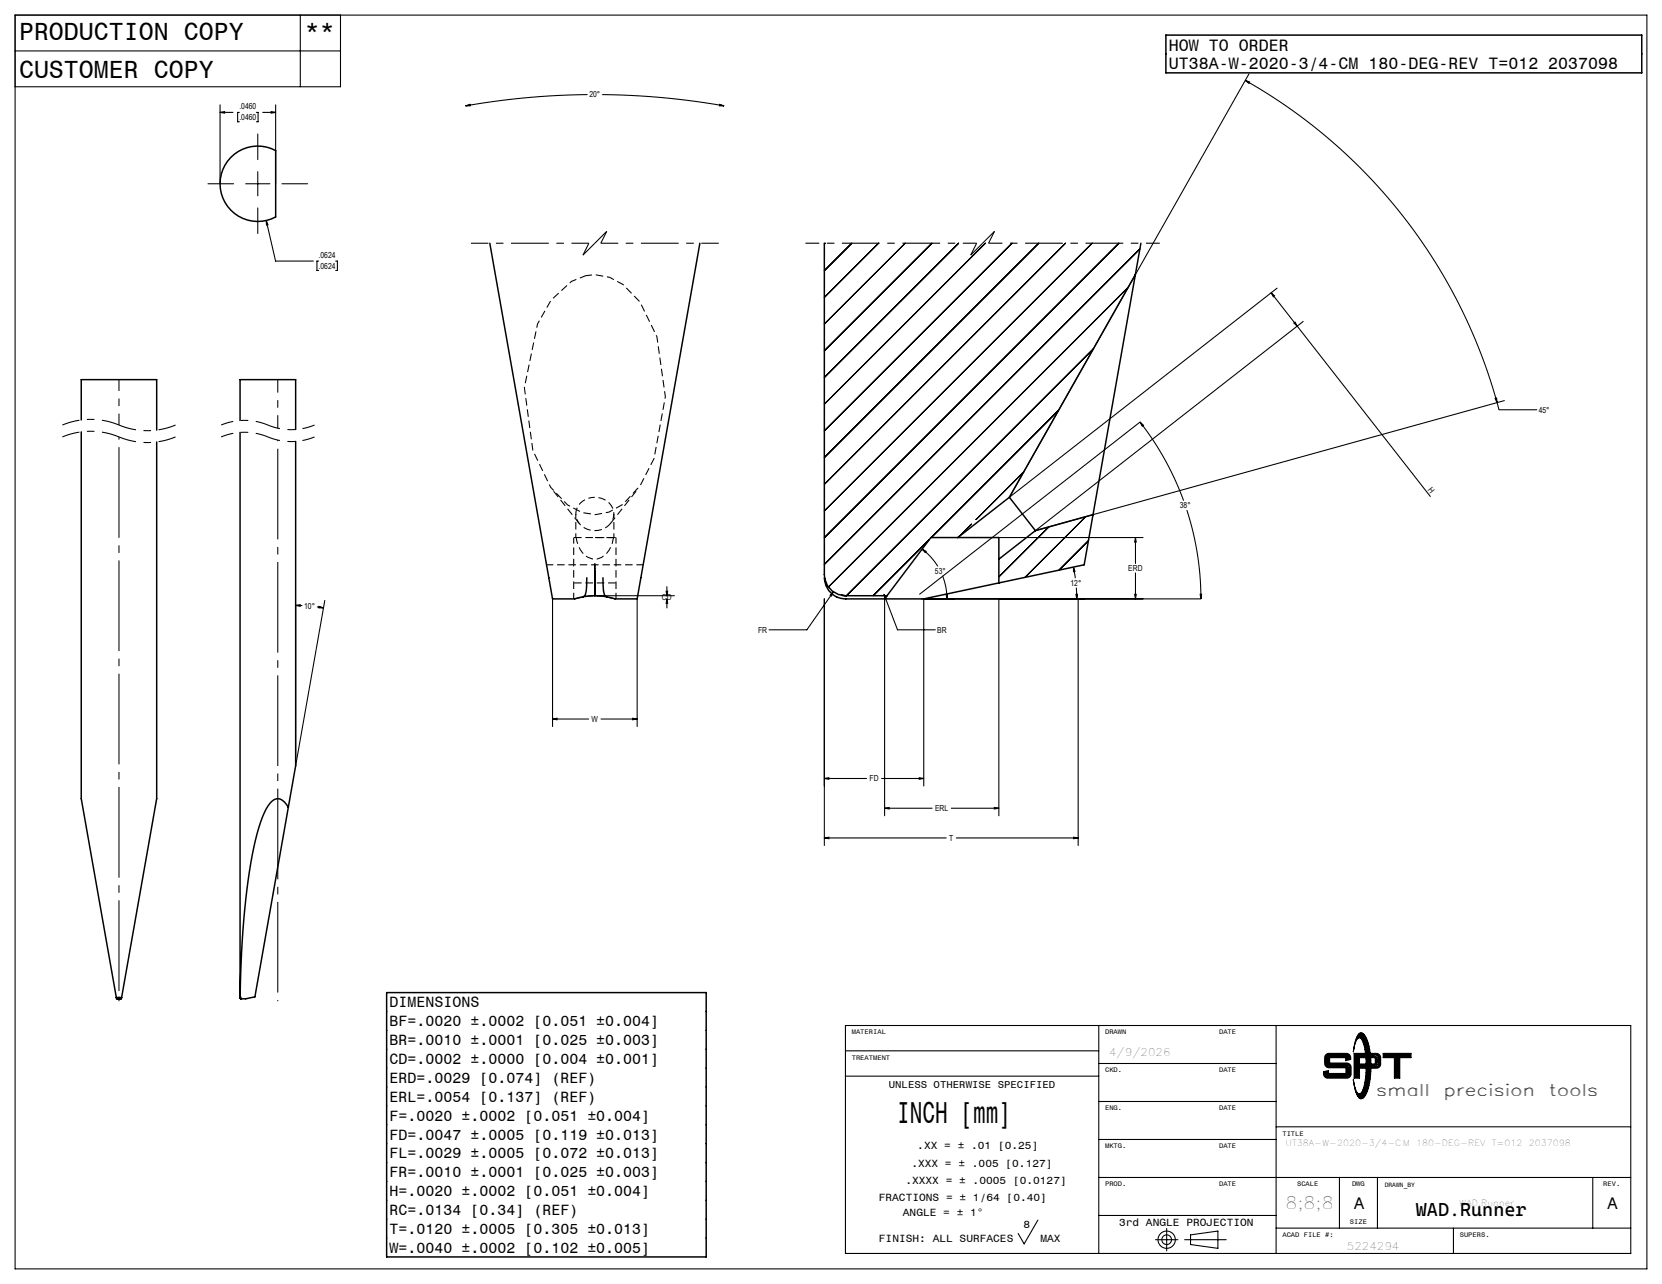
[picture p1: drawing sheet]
<svg xmlns="http://www.w3.org/2000/svg" width="279mm" height="216mm" viewBox="0 0 279 216" stroke-linecap="round" stroke-linejoin="round" font-family="sans-serif">
<g fill="none" stroke="#000" stroke-width=".25">
<path d="M196 5.9h80v6.4h-80zM38.8 26.5a6.3 6.3 0 0 1 7.5-1.2v11.2a6.3 6.3 0 0 1-8-1.8 6.3 6.3 0 0 1 .5-8.2zM82.3 40.9l10.6 59.8h2.3a5.7 5.7 0 0 0 2.8-.3M117.7 40.9l-10.6 59.8h-1.8a6.6 6.6 0 0 1-3.3-.3M138.6 40.9v55.7a3.6 3.6 0 0 0 3.5 3.6h7M190.9 46.2l-7.2 40.3M190.9 46.2l-21.2 37.4M191.8 40.9l-.9 5.3M13.7 70.6v-6.8h12.6v8.5M13.7 72.6v61.7l5.9 33.4M26.3 74.3v60l-5.9 33.4M40.4 70.7v-6.9h9.3v8.4"/>
<path d="M40.4 72.7v95M49.7 74.2v54.6l-1.2 6.9M98.7 97.1l-.1 .2a4.8 4.8 0 0 1-.4 2.9l-.2 .2M100 94.8v5.4M101.4 97.1v.2a4.8 4.8 0 0 0 .4 2.9l.2 .2M138.6 97.3v.5M161 90.4h6.9v3.6M161 90.4h-4.5l-7.4 9.8M167.9 94v4M169.7 83.6l4.4 5.6M169.7 83.6l-8.7 6.8M174.1 89.2l-6.2 4.8"/>
<path d="M183.7 86.5l-9.6 2.7M183.7 86.5l-1.4 8.5-27 5.7h-13.1a3.6 3.6 0 0 1-3.6-3.6M98 100.4a11.1 11.1 0 0 1 4 0M141.5 100.1l.5 .1M149.1 100.2l-.4 .5M48.5 135.7a2.09 2.09 0 0 0-2.1-1.4 3.8 3.8 0 0 0-2 2.4 53.1 53.1 0 0 0-3.1 14.5 172.3 172.3 0 0 0-.9 16.5M48.5 135.7l-5.6 31.9-1.6 .3h-.7M19.6 167.7h.3M19.6 167.7v.2h.3M19.9 167.9h.2M19.9 167.7h.2M19.9 167.7v.2"/>
<path d="M20.1 167.7h.3M20.1 167.7v.2M20.4 167.7v.2h-.3M40.4 167.7h.1M40.4 167.7v.1M40.4 167.7l.2 .2M40.6 167.9h.1M65 166.9h53.7v44.5h-53.7z"/>
</g>
<path d="M93.1 82.6l4.3 5.4M102.6 88l4.3-5.4M103.2 90.4h-3.2M103.4 100.7l-2.2-.5h-2.4l-2.2 .5" fill="none" stroke="#000" stroke-width=".18" stroke-dasharray="1.3 .6" stroke-linecap="butt"/>
<path d="M98.5 46.4l1.5-.2 2.5 .4 2.2 1.2 2.9 2.9 2.8 5.9 1.5 10.1-2 10.4-2.3 4.6-2.9 3.1-2.3 1.3-2.3 .4-2.3-.3-2.4-1.3-2.8-3-3-6.2-1.4-10.5 2.2-10.7 2.2-4 3.5-3.2 2.4-.9M96.4 90.4v10.3M96.9 90.4a4.1 4.1 0 0 0 2.7 3.6 3.3 3.3 0 0 0 3.3-2.7l.2-.9M103.6 90.4v10.3" fill="none" stroke="#000" stroke-width=".18" stroke-dasharray="1.3 .6" stroke-dashoffset=".2" stroke-linecap="butt"/>
<path d="M96.4 98h7.2M103.6 90.4h-7.2" fill="none" stroke="#000" stroke-width=".18" stroke-dasharray="1.3 .6" stroke-dashoffset="-.1" stroke-linecap="butt"/>
<path d="M99.4 83.7a2.95 2.95 0 0 1 3.6 3.7 3.3 3.3 0 0 1-3.2 1.8 3.3 3.3 0 0 1-3-2.3 2.84 2.84 0 0 1 2.6-3.2" fill="none" stroke="#000" stroke-width=".18" stroke-dasharray="1.3 .6" stroke-dashoffset=".7" stroke-linecap="butt"/>
<path d="M108.1 95h-16.2" fill="none" stroke="#000" stroke-width=".18" stroke-dasharray="1.3 .6" stroke-dashoffset=".1" stroke-linecap="butt"/>
<path d="M96.8 86.4v4M103.2 90.4v-4" fill="none" stroke="#000" stroke-width=".18" stroke-dasharray="1.3 .6" stroke-dashoffset=".6" stroke-linecap="butt"/>
<g fill="none" stroke="#000" stroke-width=".18">
<path d="M2.5 8.6h54.7M2.5 2.5h274.4v210.9h-274.4zM37 18.9l.8-.1v.2zM37 18.9h2.2M37 17.6v13.3M40.2 18.9h-.3v1.6h.3M43.1 18.9h.3v1.6h-.3M44.2 18.9h2.1M45.6 18.8l.7 .1-.7 .1zM46.3 17.6v13.3M50.5 2.5v12.1M57.2 2.5v12.1h-54.7"/>
<path d="M78.3 17.8l.7-.3v.3zM98.8 15.9a125.1 125.1 0 0 0-20.5 1.9M101.2 15.9a125.1 125.1 0 0 1 20.5 1.9M121 17.5l.7 .3h-.7zM209.3 13.5l.8 .3-.2 .2zM209.3 13.5a89.8 89.8 0 0 1 42.4 54.2M210 12.4l-40.3 71.2 45-35.1M35 30.9h4.3M41.3 30.9h4.1M43.3 22.5v4.3M43.3 28.9v4M43.3 35v4.3"/>
<path d="M44.8 37.1l1.5 6.8h6.4M44.8 37.1l.3 .7h-.3zM47.4 30.9h4.3M53.6 43.9h-.3v1.6h.3M56.4 43.9h.3v1.6h-.3M138.7 40.9l-.1 .1M143.2 40.9l-4.6 4.6M147.7 40.9l-9.1 9.1M152.2 40.9l-13.6 13.6M156.7 40.9l-18.1 18.1M161.2 40.9l-22.6 22.6M165.6 40.9l-27 27.1"/>
<path d="M170.1 40.9l-31.5 31.6M174.6 40.9l-36 36M179.1 40.9l-40.5 40.5M183.6 40.9l-45 45M183.8 58.7l-41.6 41.5M188.1 40.9l-49.5 49.5M189.7 48.3l-50.4 50.4M191.6 41.9l-53 53M213.7 49.2l.6 .6-.2 .1zM213.7 49.2l4.4 5.6M217.5 54.3l.2-.1 .4 .6zM218.1 54.8l22.4 28.7"/>
<path d="M219.1 54.1l-45 35.1 78.8-21.8M172.1 79.3l-8 8.1M178 69l-21.4 21.4M191.7 71l-37.1 28.9M191.7 71l.5 .5-.2 .2zM191.7 71a48.3 48.3 0 0 1 7.3 13.2M251.3 67l.3-.1 .1 .8zM251.7 67.7l.3 1.2h6.4M112 99.4h.2l-.1 .8zM112.1 98.6v1.6M140.1 99.5l-4.5 6.4h-6.3M140.1 99.5l-.3 .7-.2-.1z"/>
<path d="M148.6 99.9l2.3 6h6.3M148.6 99.9l.4 .7-.2 .1zM155 92.3l.7 .4-.2 .2zM155 92.3a10.5 10.5 0 0 1 2.7 2.9M156.2 90.7l-9.4 9.5M158.4 96.8a10.5 10.5 0 0 1 .8 3.9M159 99.9h.3l-.1 .8zM163.3 88.1l-2.1 2.2M167.9 90.4h24.3M176.3 88.6l-8.4 8.4M180.4 95.4l.3 .7h-.2zM180.4 95.4l.4 1.8"/>
<path d="M180.9 99.9h.2l-.1 .8zM180.9 98.8l.1 1.9M182.5 86.9l-10.2 10.2M183 90.9l-5 5M190.8 99.9h.2l-.1 .8zM190.9 90.4v4.4M190.9 96.3v4.4M190.9 90.4l.1 .8h-.2zM199.5 85.8a48.3 48.3 0 0 1 2.4 14.9M201.8 99.9h.2l-.1 .8zM49.7 101.8v25.7M49.7 101.8l.8-.1v.2z"/>
<path d="M49.7 101.8h1.1M53.3 102l1.1 .2M53.7 102l.7 .2h-.8zM54.6 101l-4.9 27.8M92.9 100.7v21.5M100 100.2h13.4M107.1 100.7v21.5M112.1 100.7v1.5M112.1 100.7l.1 .8h-.2zM138.6 100.7v41.5M148.7 100.7v36.5M154.9 100.7h47"/>
<path d="M155.3 100.7v31.5M167.9 100.7v36.5M181.3 100.7v41.5M92.9 120.9h6.1M92.9 120.9l.7-.1v.2zM101 120.9h6.1M106.3 120.8l.8 .1-.8 .1zM138.6 130.9h7.1M138.6 130.9l.7-.1v.2zM148.2 130.9h7.1M148.7 135.9h8M148.7 135.9l.8-.1v.2z"/>
<path d="M154.5 130.8l.8 .1-.8 .1zM159.9 135.9h8M167.2 135.8l.7 .1-.7 .1zM138.6 140.9h20.5M138.6 140.9l.7-.1v.2zM160.8 140.9h20.5M180.5 140.8l.8 .1-.8 .1zM142.1 172.4h132.1v38.4h-132.1zM142.1 176.7h42.6M184.7 172.4v38.4M184.7 178.8h29.8M214.5 172.4v38.4"/>
<path d="M223.1 177.8v1.1M223.4 179.1h3M226.6 177.7l.1 .2M226.7 179.4v1.3M227.6 177.1h1.9v.7h-1v1.1h1.1v.7h-1.1v1.7h-.9zM227.8 177.3h1.5l.1 .4h-1v1.4h1v.4h-1v1.6h-.6zM227.9 177.4h1.3v.1h-.9v1.7h1v.1h-1v1.7h-.4zM228.1 177.5v3.4M228.4 173.8a.69 .69 0 0 1 1.1 .5 13.7 13.7 0 0 1 0 9.9 .73 .73 0 0 1-.7 .6 .73 .73 0 0 1-.7-.7l-.3-.9-.3-1.6a3 3 0 0 0 1 2.3h.1a3.3 3.3 0 0 0 .9-2.4 12.8 12.8 0 0 0-.6-6.8 .45 .45 0 0 0-.5-.2 .45 .45 0 0 0-.4 .4l-.5 2 .5-2.2zM228.5 174a.51 .51 0 0 1 .6-.1 .51 .51 0 0 1 .3 .4 13.5 13.5 0 0 1 0 9.8l-.2 .3a.48 .48 0 0 1-.5 .2 .48 .48 0 0 1-.4-.4l-.1-.2a.67 .67 0 0 0 1-.6 14.4 14.4 0 0 0-.1-8.6 .6 .6 0 0 0-.9-.4zM228.6 174.1a1.55 1.55 0 0 1 1 1.4 15.2 15.2 0 0 1-.2 8.1l-.4 .5-.4 .2M228.8 174l-.3 .2a1.65 1.65 0 0 1 1.1 1.6 14.2 14.2 0 0 1-.4 7.9l-.3 .4-.4 .1 .3 .3"/>
<path d="M228.8 174h.1M228.8 174l.4 .2a7.5 7.5 0 0 1 1 4.4 9.9 9.9 0 0 1-1 5.6l-.4 .3M230.4 177.1h1a.72 .72 0 0 1 .7 .7v1.1a.72 .72 0 0 1-.7 .7h-.8v-.7l.5-.1 .1-.7-.2-.2-.5-.1zM230.6 177.3h.8a.58 .58 0 0 1 .6 .5v1.1a.58 .58 0 0 1-.6 .6h-.7v-.4l.4-.1 .2-.2v-.7l-.1-.4h-.6zM230.8 177.4h.7l.3 .4v1.3l-.3 .2h-.6v-.1l.3-.1 .3-.2v-1a.58 .58 0 0 0-.7-.4zM231.4 177.6l.3 .2v1.2l-.3 .2M232.5 177.1h4.7v.7h-1.9v3.5h-.9v-3.5h-1.9zM232.7 177.3h4.4v.4h-1.9v3.4h-.6v-3.4h-1.9zM232.8 177.4h4.1v.1h-1.9v3.5h-.3v-3.5h-1.9zM234.9 177.6v3.3M142.1 181h42.6M184.7 191.6h29.8"/>
<path d="M184.7 198h89.5M184.7 185.2h29.8M214.5 189.5h59.7M222.5 180.6a.72 .72 0 0 0 .7 .7h3.2a.72 .72 0 0 0 .7-.7M222.5 180.6v-.4l.8-.2v.5h3v-1h-2.9a.72 .72 0 0 1-.7-.7v-1a.72 .72 0 0 1 .7-.7h2.9a.79 .79 0 0 1 .8 1l-.9 .2v-.5h-2.7v.9h2.9a.72 .72 0 0 1 .7 .8v1.1M222.6 180.6a.58 .58 0 0 0 .6 .5h3.2a.58 .58 0 0 0 .6-.5M222.6 180.6v-.3l.6-.1v.4h3.2v-1.2h-3a.58 .58 0 0 1-.6-.6v-1a.58 .58 0 0 1 .6-.5h2.9a.61 .61 0 0 1 .6 .7l-.5 .2v-.5h-3v1.2h3a.58 .58 0 0 1 .6 .6v1.1M222.8 180.6v-.2h.3v.4h3.5v-1.5h-3.2l-.3-.2-.1-1.3 .1-.3 .3-.1h2.9l.3 .1 .2 .4-.3 .1v-.5h-3.3v1.5l3.4 .1 .2 .3v1.2M222.8 180.6l.1 .3 .2 .1h3.3l.3-.1 .1-.3M222.9 180.5v.2M223.2 180.9h3.2M225.2 198v8.5"/>
<path d="M228.8 184.5h.1M231.6 198v8.5M267.8 198v8.5M174.5 205.2l-2.3 4-1-1.8M184.7 204.4h29.8M194.2 208.5h3.8M196.1 206.6v3.7M199.2 208.5h6.9M200.1 207.6l4.6-.6v2.9l-4.6-.6zM214.5 206.5h59.7M244.3 206.5v4.3"/>
<circle cx="196.1" cy="208.5" r=".81"/>
<circle cx="196.1" cy="208.5" r="1.45"/>
</g>
<path d="M45 73.5a10.2 10.2 0 0 0-7.8 0M45 71.5a10.2 10.2 0 0 0-7.8 0M52.9 73.5a10.2 10.2 0 0 1-7.9 0M52.9 71.5a10.2 10.2 0 0 1-7.9 0" fill="none" stroke="#000" stroke-width=".18" stroke-dasharray="6.3 1.3 1.3 1.3" stroke-dashoffset="4.2" stroke-linecap="butt"/>
<path d="M99 40.9h-19.8M120.8 40.9h-19.8M20 73.5a12.4 12.4 0 0 0-9.5 0M20 71.5a12.4 12.4 0 0 0-9.5 0M29.5 73.5a12.4 12.4 0 0 1-9.5 0M29.5 71.5a12.4 12.4 0 0 1-9.5 0" fill="none" stroke="#000" stroke-width=".18" stroke-dasharray="6.3 1.3 1.3 1.3" stroke-dashoffset="3.4" stroke-linecap="butt"/>
<path d="M46.7 168.3v-94.3" fill="none" stroke="#000" stroke-width=".18" stroke-dasharray="15.2 1.3 1.3 1.3" stroke-dashoffset="-1.5" stroke-linecap="butt"/>
<path d="M46.7 72v-8.2" fill="none" stroke="#000" stroke-width=".18" stroke-dasharray="15.2 1.3 1.3 1.3" stroke-dashoffset="13.1" stroke-linecap="butt"/>
<path d="M20 168.3v-94.8" fill="none" stroke="#000" stroke-width=".18" stroke-dasharray="15.2 1.3 1.3 1.3" stroke-dashoffset="-1.7" stroke-linecap="butt"/>
<path d="M20 71.5v-7.7" fill="none" stroke="#000" stroke-width=".18" stroke-dasharray="15.2 1.3 1.3 1.3" stroke-dashoffset="13.3" stroke-linecap="butt"/>
<path d="M102 38.9l-2 2M167.2 38.9l-2 2M98 42.9l1-2M100 40.9l-2 2M101 40.9l1-2M163.2 42.9l1-2M165.2 40.9l-2 2M166.2 40.9l1-2" fill="none" stroke="#000" stroke-width=".18" stroke-dasharray="6.3 1.3 1.3 1.3" stroke-linecap="butt"/>
<path d="M164.2 40.9h-28.8M195 40.9h-28.8" fill="none" stroke="#000" stroke-width=".18" stroke-dasharray="6.3 1.3 1.3 1.3" stroke-dashoffset="4" stroke-linecap="butt"/>
<g fill="#000">
<path d="M217.5 54.3l.2-.1 .4 .6zM213.7 49.2l.6 .6-.2 .1z"/>
<path d="M53.7 102l.7 .2h-.8zM49.7 101.8l.8-.1v.2zM45.6 18.8l.7 .1-.7 .1zM37 18.9l.8-.1v.2zM44.8 37.1v.7h.3zM92.9 120.9l.7-.1v.2zM106.3 120.8l.8 .1-.8 .1zM78.3 17.8h.7v-.3zM121 17.5v.3h.7zM112 99.4h.2l-.1 .8zM112.1 100.7l.1 .8h-.2zM138.6 130.9l.7-.1v.2zM154.5 130.8l.8 .1-.8 .1zM138.6 140.9l.7-.1v.2zM180.5 140.8l.8 .1-.8 .1zM180.9 99.9h.2l-.1 .8zM180.4 95.4l.3 .7h-.2zM159 99.9h.3l-.1 .8zM155 92.3l.7 .4-.2 .2zM148.7 135.9l.8-.1v.2zM167.2 135.8l.7 .1-.7 .1zM190.8 99.9h.2l-.1 .8zM190.9 90.4l.1 .8h-.2zM201.8 99.9h.2l-.1 .8zM191.7 71l.5 .5-.2 .2zM251.3 67l.3-.1 .1 .8zM209.3 13.5l.8 .3-.2 .2zM140.1 99.5l-.5 .6 .2 .1zM148.6 99.9l.2 .8 .2-.1z"/>
</g>
<text font-size="5.1" x="150.8" y="188.8">INCH [mm]</text>
<g font-size="4.2">
<text x="3.2" y="6.8">PRODUCTION COPY</text>
<text x="51.2" y="6.8">**</text>
<text x="3.2" y="13">CUSTOMER COPY</text>
</g>
<text font-size="3.2" x="238" y="204.5">WAD.Runner</text>
<g font-size="2.8">
<text x="196.5" y="8.5">HOW TO ORDER</text>
<text x="196.5" y="11.7">UT38A-W-2020-3/4-CM 180-DEG-REV T=012 2037098</text>
<text x="231.4" y="184.3">small</text>
<text x="242.8" y="184.3">precision</text>
<text x="260.5" y="184.3">tools</text>
<text x="216.1" y="203.3">8;8;8</text>
<text x="227.7" y="203.3">A</text>
<text x="270.3" y="203.3">A</text>
</g>
<g font-size="2.5">
<text x="65.5" y="169.4">DIMENSIONS</text>
<text x="65.5" y="172.6">BF=.0020 ±.0002 [0.051 ±0.004]</text>
<text x="65.5" y="175.7">BR=.0010 ±.0001 [0.025 ±0.003]</text>
<text x="65.5" y="178.9">CD=.0002 ±.0000 [0.004 ±0.001]</text>
<text x="65.5" y="182.1">ERD=.0029 [0.074] (REF)</text>
<text x="65.5" y="185.3">ERL=.0054 [0.137] (REF)</text>
<text x="65.5" y="188.4">F=.0020 ±.0002 [0.051 ±0.004]</text>
<text x="65.5" y="191.6">FD=.0047 ±.0005 [0.119 ±0.013]</text>
<text x="65.5" y="194.8">FL=.0029 ±.0005 [0.072 ±0.013]</text>
<text x="65.5" y="198">FR=.0010 ±.0001 [0.025 ±0.003]</text>
<text x="65.5" y="201.1">H=.0020 ±.0002 [0.051 ±0.004]</text>
<text x="65.5" y="204.3">RC=.0134 [0.34] (REF)</text>
<text x="65.5" y="207.5">T=.0120 ±.0005 [0.305 ±0.013]</text>
<text x="65.5" y="210.7">W=.0040 ±.0002 [0.102 ±0.005]</text>
</g>
<g font-size="1.8">
<text x="186.5" y="177.6">4/9/2026</text>
<text x="153.2" y="196.2">.XXX = ± .005 [0.127]</text>
<text x="154.2" y="193.3">.XX = ± .01 [0.25]</text>
<text x="147.7" y="201.9">FRACTIONS = ± 1/64 [0.40]</text>
<text x="152.2" y="199">.XXXX = ± .0005 [0.0127]</text>
<text x="147.8" y="208.8">FINISH: ALL SURFACES</text>
<text x="151.8" y="204.5">ANGLE = ± 1°</text>
<text x="172.1" y="206.5">8</text>
<text x="174.9" y="208.8">MAX</text>
<text x="188.1" y="206.2">3rd ANGLE PROJECTION</text>
<text x="226.4" y="210.2">5224294</text>
</g>
<text font-size="1.7" x="149.4" y="183">UNLESS OTHERWISE SPECIFIED</text>
<g font-size="1.4">
<text x="99.1" y="16.4">20°</text>
<text x="40.2" y="18.4">.0460</text>
<text x="40.2" y="20.2">.0460</text>
<text x="53.6" y="43.4">.0624</text>
<text x="53.6" y="45.2">.0624</text>
<text x="258.7" y="69.4">45°</text>
<text x="240" y="82.4" transform="rotate(52 240 82.4)">H</text>
<text x="198.3" y="85.5">38°</text>
<text x="111.3" y="100.9">CD</text>
<text x="157.2" y="96.5">53°</text>
<text x="180" y="98.5">12°</text>
<text x="189.7" y="96">ERD</text>
<text x="51.1" y="102.4">10°</text>
<text x="127.4" y="106.4">FR</text>
<text x="157.6" y="106.4">BR</text>
<text x="99.5" y="121.4">W</text>
<text x="146.2" y="131.4">FD</text>
<text x="157.2" y="136.4">ERL</text>
<text x="159.6" y="141.4">T</text>
<text x="216.1" y="192.8">UT38A-W-2020-3/4-CM</text>
<text x="238.1" y="192.8">180-DEG-REV</text>
<text x="250.8" y="192.8">T=012</text>
<text x="257" y="192.8">2037098</text>
<text x="245.3" y="202.8">WAD.Runner</text>
</g>
<g font-size="1.1">
<text x="143.2" y="173.9">MATERIAL</text>
<text x="185.8" y="173.9">DRAWN</text>
<text x="204.9" y="173.9">DATE</text>
<text x="143.2" y="178.2">TREATMENT</text>
<text x="185.8" y="180.3">CKD.</text>
<text x="204.9" y="180.3">DATE</text>
<text x="185.8" y="186.7">ENG.</text>
<text x="204.9" y="186.7">DATE</text>
<text x="215.6" y="191">TITLE</text>
<text x="185.8" y="193.1">MKTG.</text>
<text x="204.9" y="193.1">DATE</text>
<text x="185.8" y="199.5">PROD.</text>
<text x="204.9" y="199.5">DATE</text>
<text x="218.1" y="199.5">SCALE</text>
<text x="227.3" y="199.5">DWG</text>
<text x="232.8" y="199.5">DRAWN_BY</text>
<text x="269.5" y="199.5">REV.</text>
<text x="215.6" y="208">ACAD FILE #:</text>
<text x="226.9" y="205.9">SIZE</text>
<text x="245.4" y="208">SUPERS.</text>
</g>
</svg>
